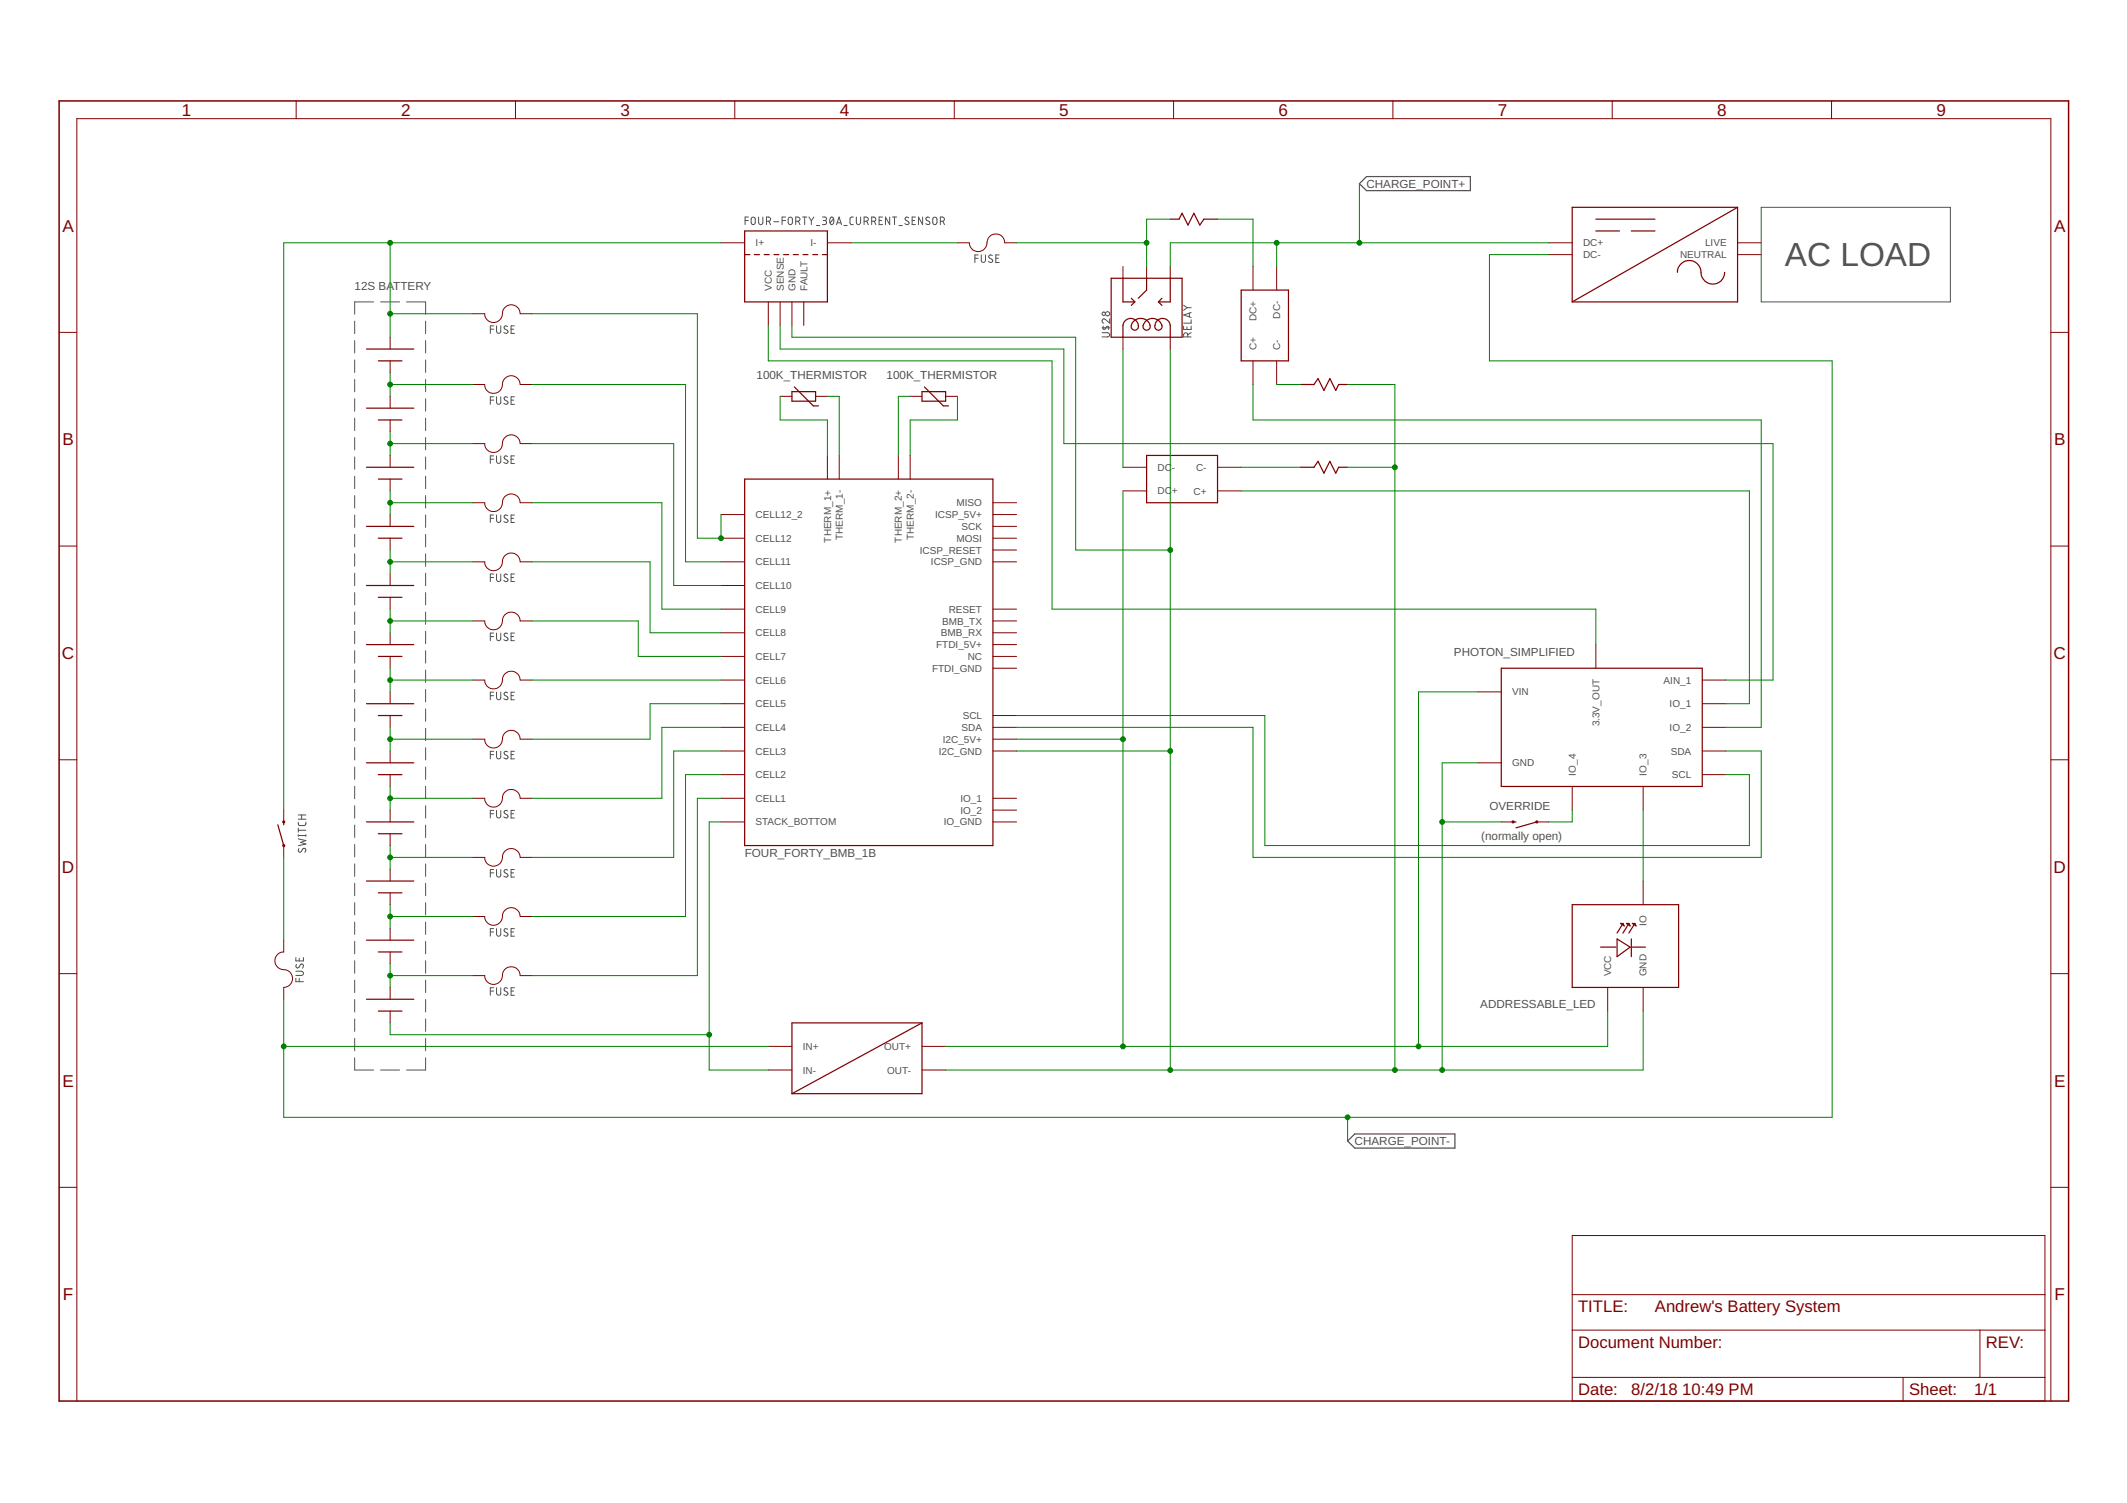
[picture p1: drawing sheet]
<svg xmlns="http://www.w3.org/2000/svg" width="297mm" height="210mm" viewBox="0 0 297 210" stroke-linecap="round" stroke-linejoin="round" font-family="sans-serif">
<g fill="none" stroke="#505050" stroke-width=".14">
<path d="M104.1 30.8h.4M104.5 30.3h-.4v1.1M105 30.4l.1-.1a.27 .27 0 0 1 .4 .3v.5a.29 .29 0 0 1-.3 .3 .29 .29 0 0 1-.3-.3zM105.9 30.3v.8a.3 .3 0 0 0 .3 .3 .3 .3 0 0 0 .3-.3v-.8M107 30.9h.5a.31 .31 0 0 0 .1-.4 .31 .31 0 0 0-.3-.2h-.3v1.1M107.4 30.9l.2 .5M108.1 31h.7M109.2 30.8h.5M109.7 30.3h-.5v1.1M110.2 30.4l.1-.1a.27 .27 0 0 1 .4 .3v.5a.3 .3 0 0 1-.3 .3 .3 .3 0 0 1-.3-.3v-.5zM111.1 30.9h.3a.3 .3 0 0 0 .3-.3 .3 .3 0 0 0-.3-.3h-.3v1.1M111.5 30.9l.2 .5"/>
<path d="M112.1 30.3h.6M112.4 30.3v1.1M113 30.3l.3 .5M113.3 30.8v.6M113.7 30.3l-.4 .5M114 31.5h.5M114.9 30.3h.3a.24 .24 0 0 1 .2 .3 .24 .24 0 0 1-.2 .2h-.2M115.1 30.8a.29 .29 0 0 1 .3 .3 .29 .29 0 0 1-.3 .3h-.2M116 30.4l.2-.1a.62 .62 0 0 1 0 1.1 .64 .64 0 0 1-.2-1zM116.4 30.5l-.5 .6M116.8 31.4l.4-1.1 .3 1.1M116.9 31.1h.5"/>
<path d="M117.9 31.5h.4M119.2 30.3l-.4 .1-.1 .1v.8l.5 .1M119.6 30.3v.8a.3 .3 0 0 0 .3 .3 .3 .3 0 0 0 .3-.3v-.8M120.7 30.9h.3a.3 .3 0 0 0 .3-.3 .3 .3 0 0 0-.3-.3h-.3v1.1M121 30.9l.3 .5M121.7 30.9h.3a.3 .3 0 0 0 .3-.3 .3 .3 0 0 0-.3-.3h-.3v1.1M122.1 30.9l.2 .5M122.8 30.8h.3M123.3 30.3h-.5v1.1h.5M124.2 30.3v1.1l-.5-1.1v1.1M124.6 30.3h.6M124.9 30.3v1.1"/>
<path d="M125.5 31.5h.5M126.9 30.4a.27 .27 0 0 0-.4-.1 .27 .27 0 0 0-.1 .4l.4 .2a.24 .24 0 0 1 0 .4l-.4-.1M127.4 30.8h.3M127.8 30.3h-.4v1.1h.4M128.8 30.3v1.1l-.5-1.1v1.1M129.8 30.4a.27 .27 0 0 0-.4-.1 .27 .27 0 0 0-.1 .4l.5 .2a.29 .29 0 0 1-.1 .5 .29 .29 0 0 1-.4-.2M130.4 30.4l.1-.1a.29 .29 0 0 1 .4 .3l-.1 .6a.29 .29 0 0 1-.3 .2 .29 .29 0 0 1-.2-.3zM131.3 30.9h.4a.31 .31 0 0 0 .2-.4 .31 .31 0 0 0-.3-.2h-.3v1.1M131.7 30.9l.2 .5M136.1 36.1h.5M136.6 35.6h-.5v1.1M137 35.6v.8a.3 .3 0 0 0 .3 .2 .3 .3 0 0 0 .3-.2v-.8"/>
<path d="M138.6 35.7l-.3-.1a.24 .24 0 0 0-.2 .2 .24 .24 0 0 0 .1 .2l.3 .2a.28 .28 0 0 1 0 .5 .28 .28 0 0 1-.5-.2M139.1 36.1h.3M139.5 35.6h-.4v1.1h.4M246 29h26.4v13.2h-26.4zM49.5 44.9v1.7M49.5 47.6v1.7M49.5 50.3v1.7M49.5 53v1.7M49.5 55.7v1.7M49.5 58.4v1.7M52.2 42.2h-2.7v1.7M53.1 42.2h2.7"/>
<path d="M56.8 42.2h2.6v1.7M59.4 44.9v1.7M59.4 47.6v1.7M59.4 50.3v1.7M59.4 53v1.7M59.4 55.7v1.7M59.4 58.4v1.7M68.5 55.9h.4M68.5 46h.4M68.9 45.5h-.4v1.1M68.9 55.4h-.4v1.1M69.3 55.4v.8a.3 .3 0 0 0 .3 .3 .3 .3 0 0 0 .3-.3v-.8"/>
<path d="M69.3 45.5v.8a.3 .3 0 0 0 .3 .3 .3 .3 0 0 0 .3-.3v-.8M70.9 55.5l-.1-.1a.25 .25 0 0 0-.4 .1 .25 .25 0 0 0 .1 .4l.4 .2a.3 .3 0 0 1-.2 .4 .3 .3 0 0 1-.3-.2M70.9 45.6l-.1-.1a.25 .25 0 0 0-.4 .1 .25 .25 0 0 0 .1 .4l.3 .1a.28 .28 0 0 1 0 .5 .28 .28 0 0 1-.4-.2M71.4 55.9h.3M71.4 46h.3M71.8 55.4h-.4v1.1h.4M71.8 45.5h-.4v1.1h.4M153.9 46.5h.9a.29 .29 0 0 1 .2 .3 .29 .29 0 0 1-.3 .3h-.8M153.9 45.8h1.1M154.1 45.6a.32 .32 0 0 0 .1 .4l.5-.4a.32 .32 0 0 1 .1 .4M155 44.5v.6l-.6-.5a.29 .29 0 0 0-.5 .1 .29 .29 0 0 0 .2 .4M165.3 45.6v.4h1v-.4"/>
<path d="M165.3 42.6l.5 .4M165.8 45.7v.3M165.8 43l-.5 .3M165.8 43h.5M165.9 47.1v-.3a.3 .3 0 0 0-.3-.3 .3 .3 0 0 0-.3 .3v.3h1M166.1 43.7v.6M166.3 46.5l-.4 .2M166.3 44.7v.4h-1M166.3 43.6l-1 .4 1 .3M49.5 61.1v1.7M49.5 63.8v1.7M49.5 66.5v1.7"/>
<path d="M49.5 69.2v1.8M49.5 71.9v1.8M49.5 74.6v1.8M49.5 77.3v1.8M59.4 61.1v1.7M59.4 63.8v1.7M59.4 66.5v1.7M59.4 69.2v1.8M59.4 71.9v1.8M59.4 74.6v1.8M59.4 77.3v1.8M68.5 64.1h.4"/>
<path d="M68.5 72.4h.4M68.9 63.7h-.4v1M68.9 71.9h-.4v1.1M69.3 63.7v.7a.3 .3 0 0 0 .3 .3 .3 .3 0 0 0 .3-.3v-.7M69.3 71.9l.1 .9a.29 .29 0 0 0 .3 .2 .29 .29 0 0 0 .2-.3v-.8M70.9 63.8l-.1-.1a.24 .24 0 0 0-.4 .1 .24 .24 0 0 0 .1 .3l.4 .3a.3 .3 0 0 1-.2 .3 .3 .3 0 0 1-.3-.1M70.9 72l-.1-.1a.24 .24 0 0 0-.4 .1 .24 .24 0 0 0 .1 .3l.4 .3a.3 .3 0 0 1-.2 .4 .3 .3 0 0 1-.3-.2M71.4 64.1h.3M71.4 72.4h.3M71.8 63.7h-.4v1h.4M71.8 71.9h-.4v1.1h.4M49.5 80.1v1.7"/>
<path d="M49.5 82.8v1.7M49.5 85.5v1.7M49.5 88.2v1.7M49.5 90.9v1.7M49.5 93.6v1.7M49.5 96.3v1.7M49.5 99v1.7M59.4 80.1v1.7M59.4 82.8v1.7M59.4 85.5v1.7M59.4 88.2v1.7M59.4 90.9v1.7"/>
<path d="M59.4 93.6v1.7M59.4 96.3v1.7M59.4 99v1.7M68.5 80.6h.4M68.5 88.9h.4M68.5 97.2h.4M68.9 80.2h-.4v1M68.9 88.4h-.4v1.1M68.9 96.7h-.4v1M69.3 80.2l.1 .9a.29 .29 0 0 0 .3 .1 .29 .29 0 0 0 .2-.3v-.7M69.3 88.4v.8a.3 .3 0 0 0 .3 .3 .3 .3 0 0 0 .3-.3v-.8M69.3 96.7v.7a.3 .3 0 0 0 .3 .3 .3 .3 0 0 0 .3-.3v-.7"/>
<path d="M70.9 80.3a.26 .26 0 0 0-.4-.1 .26 .26 0 0 0 0 .4l.4 .3a.29 .29 0 0 1-.2 .3 .29 .29 0 0 1-.3-.1M70.9 88.5a.27 .27 0 0 0-.4-.1 .27 .27 0 0 0-.1 .4l.5 .3a.29 .29 0 0 1-.2 .4 .29 .29 0 0 1-.3-.2M70.9 96.8a.26 .26 0 0 0-.4-.1 .26 .26 0 0 0 0 .4l.3 .2a.27 .27 0 0 1 .1 .4 .27 .27 0 0 1-.4 0l-.1-.1M71.4 80.6h.3M71.4 88.9h.3M71.4 97.2h.3M71.8 80.2h-.4v1h.4M71.8 88.4h-.4v1.1h.4M71.8 96.7h-.4v1h.4M41.7 114.8v.4l.2 .1h.7l.1-.5M41.7 117.2l1 .2-.7 .2 .7 .3-1 .2M41.7 116.7h1"/>
<path d="M41.7 115.7v.5M41.7 116.6v.2M41.7 116h1M41.7 114.4h1M41.7 113.8h1M41.7 118.5v.3a.24 .24 0 0 0 .1 .2 .24 .24 0 0 0 .3-.1l.2-.3a.28 .28 0 0 1 .4 0 .28 .28 0 0 1-.1 .4M42.1 113.8v.6M42.7 116.6v.2M49.5 101.7v1.7M49.5 104.4v1.7M49.5 107.1v1.7M49.5 109.8v1.7"/>
<path d="M49.5 112.5v1.8M49.5 115.2v1.8M49.5 117.9v1.8M59.4 101.7v1.7M59.4 104.4v1.7M59.4 107.1v1.7M59.4 109.8v1.7M59.4 112.5v1.8M59.4 115.2v1.8M59.4 117.9v1.8M68.5 105.4h.4M68.5 113.6h.4"/>
<path d="M68.9 104.9h-.4v1.1M68.9 113.2h-.4v1M69.3 104.9v.8a.3 .3 0 0 0 .3 .3 .3 .3 0 0 0 .3-.3v-.8M69.3 113.2v.7a.3 .3 0 0 0 .3 .3 .3 .3 0 0 0 .3-.3v-.7M70.9 105a.26 .26 0 0 0-.4 0 .26 .26 0 0 0 0 .4l.3 .1a.27 .27 0 0 1 .1 .4 .27 .27 0 0 1-.4 0l-.1-.1M70.9 113.3a.26 .26 0 0 0-.4-.1 .26 .26 0 0 0 0 .4l.3 .2a.27 .27 0 0 1 .1 .4 .27 .27 0 0 1-.4 0l-.1-.1M71.4 105.4h.3M71.4 113.6h.3M71.8 104.9h-.4v1.1h.4M71.8 113.2h-.4v1h.4M41.3 135.6h.8a.3 .3 0 0 1 .3 .3 .3 .3 0 0 1-.3 .3h-.8M41.3 136.6v.5h1.1"/>
<path d="M41.3 133.7v.5h1.1v-.5M41.4 134.7a.27 .27 0 0 0-.1 .3 .27 .27 0 0 0 .4 .1l.2-.4a.26 .26 0 0 1 .4 0 .26 .26 0 0 1 0 .4l-.1 .1M41.8 133.8v.4M41.8 136.6v.5M49.5 120.6v1.8M49.5 123.4v1.7M49.5 126.1v1.7M49.5 128.8v1.7M49.5 131.5v1.7M49.5 134.2v1.7M49.5 136.9v1.7M49.5 139.6v1.7"/>
<path d="M59.4 120.6v1.8M59.4 123.4v1.7M59.4 126.1v1.7M59.4 128.8v1.7M59.4 131.5v1.7M59.4 134.2v1.7M59.4 136.9v1.7M59.4 139.6v1.7M68.5 121.9h.4M68.5 130.2h.4M68.5 138.4h.4M68.9 121.4h-.4v1.1"/>
<path d="M68.9 129.7h-.4v1M68.9 137.9h-.4v1.1M69.3 121.4v.8a.3 .3 0 0 0 .3 .3 .3 .3 0 0 0 .3-.3v-.8M69.3 129.7v.8a.3 .3 0 0 0 .3 .3 .3 .3 0 0 0 .3-.3v-.8M69.3 137.9v.8a.3 .3 0 0 0 .3 .3 .3 .3 0 0 0 .3-.3v-.8M70.9 121.5a.26 .26 0 0 0-.4 0 .26 .26 0 0 0 0 .4l.3 .1a.26 .26 0 0 1 .1 .4 .26 .26 0 0 1-.4 0l-.1-.1M70.9 129.8a.27 .27 0 0 0-.4-.1 .27 .27 0 0 0 0 .4l.3 .2a.28 .28 0 0 1 0 .4 .28 .28 0 0 1-.4-.1M70.9 138h-.1a.25 .25 0 0 0-.4 0 .25 .25 0 0 0 .1 .4l.3 .2a.28 .28 0 0 1 0 .4 .28 .28 0 0 1-.4-.1M71.4 121.9h.3M71.4 130.2h.3M71.4 138.4h.3M71.8 121.4h-.4v1.1h.4"/>
<path d="M71.8 129.7h-.4v1h.4M71.8 137.9h-.4v1.1h.4M49.5 147.7v1.7h2.7M49.5 142.3v1.7M49.5 145v1.7M53.1 149.4h2.7M59.4 142.3v1.7M59.4 145v1.7M59.4 147.7v1.7h-2.6"/>
<circle cx="154.1" cy="43.8" r=".24"/>
<circle cx="154.7" cy="43.8" r=".29"/>
</g>
<path d="M190.8 24.7h14.5v1.9h-14.5l-1-.9zM188.2 159.3l1-.9h14v1.9h-14z" fill="none" stroke="#505050" stroke-width=".17"/>
<path d="M8.3 14.1h280.6v181.6h-280.6z" fill="none" stroke="#800000" stroke-width=".21"/>
<g fill="none" stroke="#800000" stroke-width=".14">
<path d="M41.4 14.1v2.5M72 14.1v2.5M102.6 14.1v2.5M133.3 14.1v2.5M163.9 14.1v2.5M194.5 14.1v2.5M225.1 14.1v2.5M255.8 14.1v2.5M100.7 33.9h3.3M115.5 33.9h3.4M133.7 33.9h1.7a1.27 1.27 0 0 0 1.4 1.2 1.27 1.27 0 0 0 1.1-1.5 1.23 1.23 0 0 1 1.3-.9 1.23 1.23 0 0 1 1.1 1.2h1.7M156.8 37.2v1.7"/>
<path d="M160.1 37.2v1.7M163.4 37.2v1.7M175 37.2v3.3M178.3 37.2v3.3M216.3 33.9h3.3M216.3 35.6h3.3M242.7 33.9h3.3M242.7 35.6h3.3M8.3 46.4h2.4M54.5 47.1v1.6M54.5 50.4v1.6M54.5 55.4v1.6"/>
<path d="M54.5 58.7v1.6M66 53.7h1.7a1.26 1.26 0 0 0 1.4 1.2 1.26 1.26 0 0 0 1.1-1.5 1.25 1.25 0 0 1 1.3-.9 1.25 1.25 0 0 1 1.1 1.2h1.7M66 43.8h1.7a1.26 1.26 0 0 0 1.4 1.2 1.26 1.26 0 0 0 1.1-1.5 1.24 1.24 0 0 1 1.3-.9 1.24 1.24 0 0 1 1.1 1.2h1.7M107.3 42.2v3.2M108.9 42.2v3.2M108.9 55.4h1.7M110.6 42.2v3.2M112.2 42.2v3.2M113.9 55.4h1.6M127.1 55.4h1.7M132.1 55.4h1.6M156.8 47.1v1.6"/>
<path d="M163.4 47.1v1.6M175 50.4v3.3M178.3 50.4v3.3M286.4 46.4h2.5M8.3 76.3h2.4M54.5 63.6v1.7M54.5 66.9v1.7M54.5 71.9v1.6M54.5 75.2v1.6M66 62h1.7a1.26 1.26 0 0 0 1.4 1.2 1.26 1.26 0 0 0 1.1-1.5 1.25 1.25 0 0 1 1.3-1 1.25 1.25 0 0 1 1.1 1.3h1.7M66 70.2h1.7a1.26 1.26 0 0 0 1.4 1.2 1.26 1.26 0 0 0 1.1-1.5 1.25 1.25 0 0 1 1.3-.9 1.25 1.25 0 0 1 1.1 1.2h1.7M66 78.5h1.7a1.26 1.26 0 0 0 1.4 1.2 1.26 1.26 0 0 0 1.1-1.5 1.25 1.25 0 0 1 1.3-1 1.25 1.25 0 0 1 1.1 1.3h1.7"/>
<path d="M100.7 78.5h3.3M100.7 75.2h3.3M100.7 71.9h3.3M115.5 63.6v3.3M117.2 63.6v3.3M125.5 63.6v3.3M127.1 63.6v3.3M138.7 70.2h3.3M138.7 78.5h3.3M138.7 75.2h3.3M138.7 71.9h3.3M138.7 73.5h3.3"/>
<path d="M138.7 76.8h3.3M156.8 68.6h3.3M156.8 65.3h3.3M170 68.6h3.3M170 65.3h3.3M286.4 76.3h2.5M54.5 80.1v1.7M54.5 83.4v1.7M54.5 88.4v1.6M54.5 91.7v1.6M54.5 96.6v1.7M54.5 99.9v1.7"/>
<path d="M66 86.7h1.7a1.26 1.26 0 0 0 1.4 1.2 1.26 1.26 0 0 0 1.1-1.5 1.25 1.25 0 0 1 1.3-.9 1.25 1.25 0 0 1 1.1 1.2h1.7M66 95h1.7a1.26 1.26 0 0 0 1.4 1.2 1.26 1.26 0 0 0 1.1-1.5 1.25 1.25 0 0 1 1.3-1 1.25 1.25 0 0 1 1.1 1.3h1.7M100.7 95h3.3M100.7 98.3h3.3M100.7 91.7h3.3M100.7 88.4h3.3M100.7 85.1h3.3M100.7 81.8h3.3M138.7 86.7h3.3M138.7 91.7h3.3M138.7 88.4h3.3M138.7 85.1h3.3"/>
<path d="M138.7 90h3.3M138.7 93.3h3.3M138.7 99.9h3.3M206.4 96.6h3.3M222.9 90v3.3M237.7 95h3.3M237.7 98.3h3.3M8.3 106.1h2.4M39.6 113.1v1.7M39.6 118.1v1.6M54.5 104.9v1.6M54.5 108.2v1.6"/>
<path d="M54.5 113.1v1.7M54.5 116.4v1.7M66 103.2h1.7a1.26 1.26 0 0 0 1.4 1.3 1.26 1.26 0 0 0 1.1-1.6 1.25 1.25 0 0 1 1.3-.9 1.25 1.25 0 0 1 1.1 1.2h1.7M66 111.5h1.7a1.26 1.26 0 0 0 1.4 1.2 1.26 1.26 0 0 0 1.1-1.5 1.25 1.25 0 0 1 1.3-.9 1.25 1.25 0 0 1 1.1 1.2h1.7M66 119.7h1.7a1.26 1.26 0 0 0 1.4 1.3 1.26 1.26 0 0 0 1.1-1.6 1.25 1.25 0 0 1 1.3-.9 1.25 1.25 0 0 1 1.1 1.2h1.7M100.7 111.5h3.3M100.7 108.2h3.3M100.7 104.9h3.3M100.7 101.6h3.3M100.7 114.8h3.3M138.7 103.2h3.3M138.7 111.5h3.3"/>
<path d="M138.7 104.9h3.3M138.7 101.6h3.3M138.7 114.8h3.3M138.7 113.1h3.3M206.4 106.5h3.3M209.7 114.8h1.6M214.6 114.8h1.7M219.6 109.8v3.3M229.5 109.8v3.3M237.7 108.2h3.3M237.7 104.9h3.3M237.7 101.6h3.3"/>
<path d="M286.4 106.1h2.5M8.3 136h2.4M39.6 131.3v1.6a1.26 1.26 0 0 0-1.2 1.5 1.26 1.26 0 0 0 1.5 1 1.25 1.25 0 0 1 1 1.4 1.25 1.25 0 0 1-1.3 1.1v1.7M54.5 121.4v1.6M54.5 124.7v1.6M54.5 129.6v1.7M54.5 132.9v1.7M54.5 137.9v1.7M66 128h1.7a1.26 1.26 0 0 0 1.4 1.2 1.26 1.26 0 0 0 1.1-1.5 1.25 1.25 0 0 1 1.3-.9 1.25 1.25 0 0 1 1.1 1.2h1.7M66 136.2h1.7a1.26 1.26 0 0 0 1.4 1.3 1.26 1.26 0 0 0 1.1-1.5 1.25 1.25 0 0 1 1.3-1 1.25 1.25 0 0 1 1.1 1.2h1.7M224.5 137.9v3.3M229.5 123v3.3"/>
<path d="M229.5 137.9v3.3M286.4 136h2.5M54.5 141.2v1.7M107.3 146.1h3.3M107.3 149.4h3.3M128.8 146.1h3.3M128.8 149.4h3.3M8.3 165.8h2.4M219.6 172.6h66v23.1h-66zM286.4 165.8h2.5M10.7 195.7v-179.1h275.7v179.1M219.6 185.8h66"/>
<path d="M219.6 192.4h66M219.6 180.8h66M265.8 192.4v3.3M276.5 185.8v6.6"/>
</g>
<g fill="none" stroke="#800000" stroke-width=".17">
<path d="M104 32.3h11.5v9.9h-11.5zM104 35.6h.7M105.3 35.6h.8M106.7 35.6h.7M108.1 35.6h.7M109.4 35.6h.7M110.8 35.6h.7M112.1 35.6h.7M113.5 35.6h.7M114.9 35.6h.6M155.2 38.9h9.9v8.2h-9.9zM156.8 38.9v3.3h1.7"/>
<path d="M160.1 38.9v1.6l-1.1 1.2M163.4 38.9v3.3h-1.6M163.4 30.6h1.3l.4-.8 .8 1.6 .8-1.6 .9 1.6 .5-.8h1.9M222.9 32.3h3.3M222.9 30.6h8.2M227.8 32.3h3.3M234.3 38a1.68 1.68 0 0 1 1.8-1.6 1.68 1.68 0 0 1 1.5 2 1.66 1.66 0 0 0 1.8 1.3 1.66 1.66 0 0 0 1.5-1.7M242.7 29v13.2h-23.1M242.7 29h-23.1v13.2M242.7 29l-23.1 13.2M51.2 57h6.6M51.2 48.7h6.6"/>
<path d="M52.8 58.7h3.3M52.8 50.4h3.3M110.6 54.7h3.3v1.3h-3.3zM110.9 54l2.7 2.7h.7M128.8 54.7h3.3v1.3h-3.3zM129.1 54l2.6 2.7h.8M156.8 47.1v-1.7a1.05 1.05 0 0 1 1.3-.9 1.05 1.05 0 0 1 .7 1.5 .5 .5 0 0 1-.6 0 .5 .5 0 0 1-.2-.6 1.32 1.32 0 0 1 1.5-.9 1.32 1.32 0 0 1 1.1 1.3 .54 .54 0 0 1-.8 .2 .54 .54 0 0 1 0-.8 1.31 1.31 0 0 1 1.5-.7 1.31 1.31 0 0 1 .9 1.3 .51 .51 0 0 1-.6 .3 .51 .51 0 0 1-.3-.7 1.07 1.07 0 0 1 1.1-.9 1.07 1.07 0 0 1 1 .9v1.7M158 41.7l.5 .5M158.5 42.2l-.5 .5M161.8 42.2l.5 .5M162.3 41.7l-.5 .5M173.3 40.5h6.6v9.9h-6.6z"/>
<path d="M181.6 53.7h1.9l.6-.8 .8 1.6 .8-1.6 .8 1.6 .4-.8h1.3M51.2 73.5h6.6M51.2 65.3h6.6M52.8 75.2h3.3M52.8 66.9h3.3M104 66.9h34.7v51.2h-34.7zM160.1 63.6h9.9v6.6h-9.9zM181.6 65.3h1.9l.6-.9 .8 1.7 .8-1.7 .8 1.7 .4-.8h1.3M51.2 98.3h6.6M51.2 90h6.6M51.2 81.8h6.6M52.8 99.9h3.3"/>
<path d="M52.8 91.7h3.3M52.8 83.4h3.3M209.7 93.3h28v16.5h-28zM38.8 115.2l.8 2.9M39.6 114.8v.4M51.2 114.8h6.6M51.2 106.5h6.6M52.8 116.4h3.3M52.8 108.2h3.3M211.3 114.8h.4M214.6 114.8l-2.9 .8M51.2 139.6h6.6"/>
<path d="M51.2 131.3h6.6M51.2 123h6.6M52.8 132.9h3.3M52.8 124.7h3.3M219.6 126.3h14.8v11.6h-14.8zM223.5 132.3h2.2M225.8 131.1l1.8 1.2-1.8 1.3zM226.3 129h.4l.1 .3zM226.7 129l-.9 1.3M227.1 129h.4l.1 .3zM227.5 129l-.8 1.3M227.8 131.1v2.5"/>
<path d="M228 132.3h1.8M228 129h.3l.2 .3zM228.3 129l-.8 1.3M52.8 141.2h3.3M128.8 142.9h-18.2v9.8M128.8 142.9v9.8h-18.2M128.8 142.9l-18.2 9.8"/>
</g>
<g fill="none" stroke="#800000" stroke-width=".28">
<circle cx="39.6" cy="118.1" r=".08"/>
<circle cx="39.6" cy="114.8" r=".08"/>
<circle cx="211.3" cy="114.8" r=".08"/>
<circle cx="214.6" cy="114.8" r=".08"/>
</g>
<g fill="none" stroke="#008000" stroke-width=".14">
<path d="M54.5 33.9v13.2M100.7 33.9h-61.1v79.2M118.9 33.9h14.8M142 33.9h18.1M163.4 30.6h-3.3v6.6M170 30.6h5v6.6M178.3 33.9v3.3M189.8 25.7v8.2M216.3 33.9h-52.9v3.3M216.3 35.6h-8.3v14.8h47.9v105.6h-216.3v-16.4M54.5 52v3.4M54.5 53.7h11.5"/>
<path d="M54.5 43.8h11.5M74.3 53.7h21.4v24.8h5M74.3 43.8h23.1v31.4h3.3v-3.3M107.3 45.4v5h39.6v34.7h76v4.9M108.9 45.4v3.3h39.7v13.3h99v33h-6.6M108.9 55.4v3.3h6.6v4.9M110.6 45.4v1.7h39.6v29.7h13.2M115.5 55.4h1.7v8.2M127.1 55.4h-1.6v8.2M133.7 55.4v3.3h-6.6v4.9M156.8 48.7v16.6M163.4 48.7v100.7"/>
<path d="M175 53.7v5h71v42.9h-5M178.3 53.7h3.3M188.2 53.7h6.6v95.7M54.5 60.3v3.3M54.5 68.6v3.3M54.5 76.8v3.3M54.5 78.5h11.5M54.5 70.2h11.5M54.5 62h11.5M74.3 78.5h16.5v9.9h9.9M74.3 70.2h18.1v14.9h8.3M74.3 62h19.8v19.8h6.6"/>
<path d="M156.8 68.6v77.5M173.3 68.6h71v29.7h-3.3M173.3 65.3h8.3M188.2 65.3h6.6M54.5 85.1v3.3M54.5 93.3v3.3M54.5 95h11.5M54.5 86.7h11.5M74.3 95h26.4M74.3 86.7h14.8v5h11.6M100.7 98.3h-9.9v4.9h-16.5M142 99.9h34.6v18.2h67.7v-9.9h-3.3"/>
<path d="M206.4 96.6h-8.3v49.5M39.6 119.7v11.6M54.5 101.6v3.3M54.5 109.8v3.3M54.5 118.1v3.3M54.5 119.7h11.5M54.5 111.5h11.5M54.5 103.2h11.5M100.7 111.5h-3.3v24.7h-23.1M100.7 108.2h-5v19.8h-21.4M100.7 104.9h-6.6v14.8h-19.8M100.7 101.6h-8.3v9.9h-18.1"/>
<path d="M100.7 114.8h-1.7v34.6h8.3M142 101.6h33v18.1h71v-14.8h-5M142 103.2h14.8M142 104.9h21.4M201.4 114.8h8.3M206.4 106.5h-5v42.9M219.6 113.1v1.7h-3.3M229.5 113.1v9.9M54.5 126.3v3.3M54.5 134.6v3.3M54.5 136.2h11.5M54.5 128h11.5"/>
<path d="M39.6 146.1h67.7M54.5 142.9v1.6h44.5M188.2 156v3.3M224.5 141.2v4.9h-92.4M229.5 141.2v8.2h-97.4"/>
</g>
<g fill="#008000" stroke="#008000" stroke-width=".14">
<circle cx="54.5" cy="136.2" r=".34"/>
<circle cx="54.5" cy="128" r=".34"/>
<circle cx="54.5" cy="119.7" r=".34"/>
<circle cx="54.5" cy="111.5" r=".34"/>
<circle cx="54.5" cy="103.2" r=".34"/>
<circle cx="54.5" cy="95" r=".34"/>
<circle cx="54.5" cy="86.7" r=".34"/>
<circle cx="54.5" cy="78.5" r=".34"/>
<circle cx="54.5" cy="70.2" r=".34"/>
<circle cx="54.5" cy="53.7" r=".34"/>
<circle cx="54.5" cy="62" r=".34"/>
<circle cx="99" cy="144.5" r=".34"/>
<circle cx="54.5" cy="43.8" r=".34"/>
<circle cx="54.5" cy="33.9" r=".34"/>
<circle cx="100.7" cy="75.2" r=".34"/>
<circle cx="160.1" cy="33.9" r=".34"/>
<circle cx="178.3" cy="33.9" r=".34"/>
<circle cx="189.8" cy="33.9" r=".34"/>
<circle cx="39.6" cy="146.1" r=".34"/>
<circle cx="188.2" cy="156" r=".34"/>
<circle cx="163.4" cy="104.9" r=".34"/>
<circle cx="163.4" cy="149.4" r=".34"/>
<circle cx="194.8" cy="65.3" r=".34"/>
<circle cx="194.8" cy="149.4" r=".34"/>
<circle cx="163.4" cy="76.8" r=".34"/>
<circle cx="201.4" cy="149.4" r=".34"/>
<circle cx="201.4" cy="114.8" r=".34"/>
<circle cx="156.8" cy="103.2" r=".34"/>
<circle cx="156.8" cy="146.1" r=".34"/>
<circle cx="198.1" cy="146.1" r=".34"/>
</g>
<text font-size="4.7" fill="#505050" x="249.3" y="37.2">AC LOAD</text>
<g font-size="2.4" fill="#800000">
<text x="25.4" y="16.2">1</text>
<text x="56" y="16.2">2</text>
<text x="86.7" y="16.2">3</text>
<text x="117.3" y="16.2">4</text>
<text x="147.9" y="16.2">5</text>
<text x="178.5" y="16.2">6</text>
<text x="209.2" y="16.2">7</text>
<text x="239.8" y="16.2">8</text>
<text x="270.4" y="16.2">9</text>
<text x="8.7" y="32.3">A</text>
<text x="286.9" y="32.3">A</text>
<text x="8.7" y="62.2">B</text>
<text x="286.9" y="62.2">B</text>
<text x="8.6" y="92">C</text>
<text x="286.8" y="92">C</text>
<text x="8.6" y="121.9">D</text>
<text x="286.8" y="121.9">D</text>
<text x="8.7" y="151.7">E</text>
<text x="286.9" y="151.7">E</text>
<text x="8.8" y="181.6">F</text>
<text x="286.9" y="181.6">F</text>
</g>
<g font-size="2.3" fill="#800000">
<text x="220.4" y="183.3">TITLE:</text>
<text x="231.1" y="183.3">Andrew's Battery System</text>
<text x="220.4" y="188.2">Document Number:</text>
<text x="277.3" y="188.2">REV:</text>
<text x="220.4" y="194.8">Date:</text>
<text x="227.8" y="194.8">8/2/18</text>
<text x="234.9" y="194.8">10:49 PM</text>
<text x="266.6" y="194.8">Sheet:</text>
<text x="275.7" y="194.8">1/1</text>
</g>
<g font-size="1.6" fill="#505050">
<text x="190.8" y="26.2">CHARGE_POINT+</text>
<text x="49.5" y="40.5">12S BATTERY</text>
<text x="105.7" y="52.9">100K_THERMISTOR</text>
<text x="123.8" y="52.9">100K_THERMISTOR</text>
<text x="203" y="91.7">PHOTON_SIMPLIFIED</text>
<text x="208" y="113.1">OVERRIDE</text>
<text x="104" y="119.7">FOUR_FORTY_BMB_1B</text>
<text x="206.8" y="117.3">(normally open)</text>
<text x="206.7" y="140.7">ADDRESSABLE_LED</text>
<text x="189.2" y="159.9">CHARGE_POINT-</text>
</g>
<g font-size="1.4" fill="#505050">
<text x="105.5" y="34.4">I+</text>
<text x="113.2" y="34.4">I-</text>
<text x="221.1" y="34.4">DC+</text>
<text x="238.1" y="34.4">LIVE</text>
<text x="107.8" y="40.6" transform="rotate(-90 107.8 40.6)">VCC</text>
<text x="109.4" y="40.6" transform="rotate(-90 109.4 40.6)">SENSE</text>
<text x="111.1" y="40.6" transform="rotate(-90 111.1 40.6)">GND</text>
<text x="112.7" y="40.6" transform="rotate(-90 112.7 40.6)">FAULT</text>
<text x="221.1" y="36">DC-</text>
<text x="234.6" y="36.1">NEUTRAL</text>
<text x="175.5" y="44.9" transform="rotate(-90 175.5 44.9)">DC+</text>
<text x="178.8" y="44.5" transform="rotate(-90 178.8 44.5)">DC-</text>
<text x="175.5" y="48.9" transform="rotate(-90 175.5 48.9)">C+</text>
<text x="178.8" y="48.9" transform="rotate(-90 178.8 48.9)">C-</text>
<text x="161.6" y="65.8">DC</text>
<text x="163.7" y="65.8">-</text>
<text x="167" y="65.8">C-</text>
<text x="133.6" y="70.7">MISO</text>
<text x="161.6" y="69.1">DC</text>
<text x="163.7" y="69.1">+</text>
<text x="166.7" y="69.1">C+</text>
<text x="105.5" y="75.7">CELL12</text>
<text x="105.5" y="72.4">CELL12_2</text>
<text x="116.1" y="75.8" transform="rotate(-90 116.1 75.8)">THERM_1+</text>
<text x="117.7" y="75.4" transform="rotate(-90 117.7 75.4)">THERM_1-</text>
<text x="126" y="75.8" transform="rotate(-90 126 75.8)">THERM_2+</text>
<text x="127.6" y="75.4" transform="rotate(-90 127.6 75.4)">THERM_2-</text>
<text x="128.4" y="77.3">ICSP_RESET</text>
<text x="130.6" y="72.4">ICSP_5V+</text>
<text x="133.6" y="75.7">MOSI</text>
<text x="134.3" y="74">SCK</text>
<text x="105.5" y="82.3">CELL10</text>
<text x="105.5" y="79">CELL11</text>
<text x="130" y="79">ICSP_GND</text>
<text x="105.5" y="88.9">CELL8</text>
<text x="105.5" y="85.6">CELL9</text>
<text x="131.4" y="88.9">BMB_RX</text>
<text x="131.6" y="87.2">BMB_TX</text>
<text x="132.5" y="85.6">RESET</text>
<text x="105.5" y="95.5">CELL6</text>
<text x="105.5" y="92.2">CELL7</text>
<text x="130.2" y="93.8">FTDI_GND</text>
<text x="130.7" y="90.5">FTDI_5V+</text>
<text x="135.1" y="92.2">NC</text>
<text x="232.3" y="95.5">AIN_1</text>
<text x="105.5" y="98.8">CELL5</text>
<text x="134.4" y="100.4">SCL</text>
<text x="211.2" y="97.1">VIN</text>
<text x="223.4" y="101.4" transform="rotate(-90 223.4 101.4)">3.3V_OUT</text>
<text x="233.2" y="98.8">IO_1</text>
<text x="105.5" y="105.4">CELL3</text>
<text x="105.5" y="102.1">CELL4</text>
<text x="131.1" y="105.4">I2C_GND</text>
<text x="131.7" y="103.7">I2C_5V+</text>
<text x="134.3" y="102.1">SDA</text>
<text x="211.2" y="107">GND</text>
<text x="233.2" y="102.1">IO_2</text>
<text x="233.3" y="105.4">SDA</text>
<text x="105.5" y="112">CELL1</text>
<text x="105.5" y="108.7">CELL2</text>
<text x="134.1" y="112">IO_1</text>
<text x="134.1" y="113.6">IO_2</text>
<text x="220" y="108.3" transform="rotate(-90 220 108.3)">IO_4</text>
<text x="230" y="108.3" transform="rotate(-90 230 108.3)">IO_3</text>
<text x="233.5" y="108.7">SCL</text>
<text x="105.5" y="115.3">STACK_BOTTOM</text>
<text x="131.8" y="115.3">IO_GND</text>
<text x="230" y="129.3" transform="rotate(-90 230 129.3)">IO</text>
<text x="225" y="136.4" transform="rotate(-90 225 136.4)">VCC</text>
<text x="230" y="136.4" transform="rotate(-90 230 136.4)">GND</text>
<text x="112.1" y="146.6">IN+</text>
<text x="112.1" y="149.9">IN-</text>
<text x="123.5" y="146.6">OUT+</text>
<text x="123.9" y="149.9">OUT-</text>
</g>
</svg>
